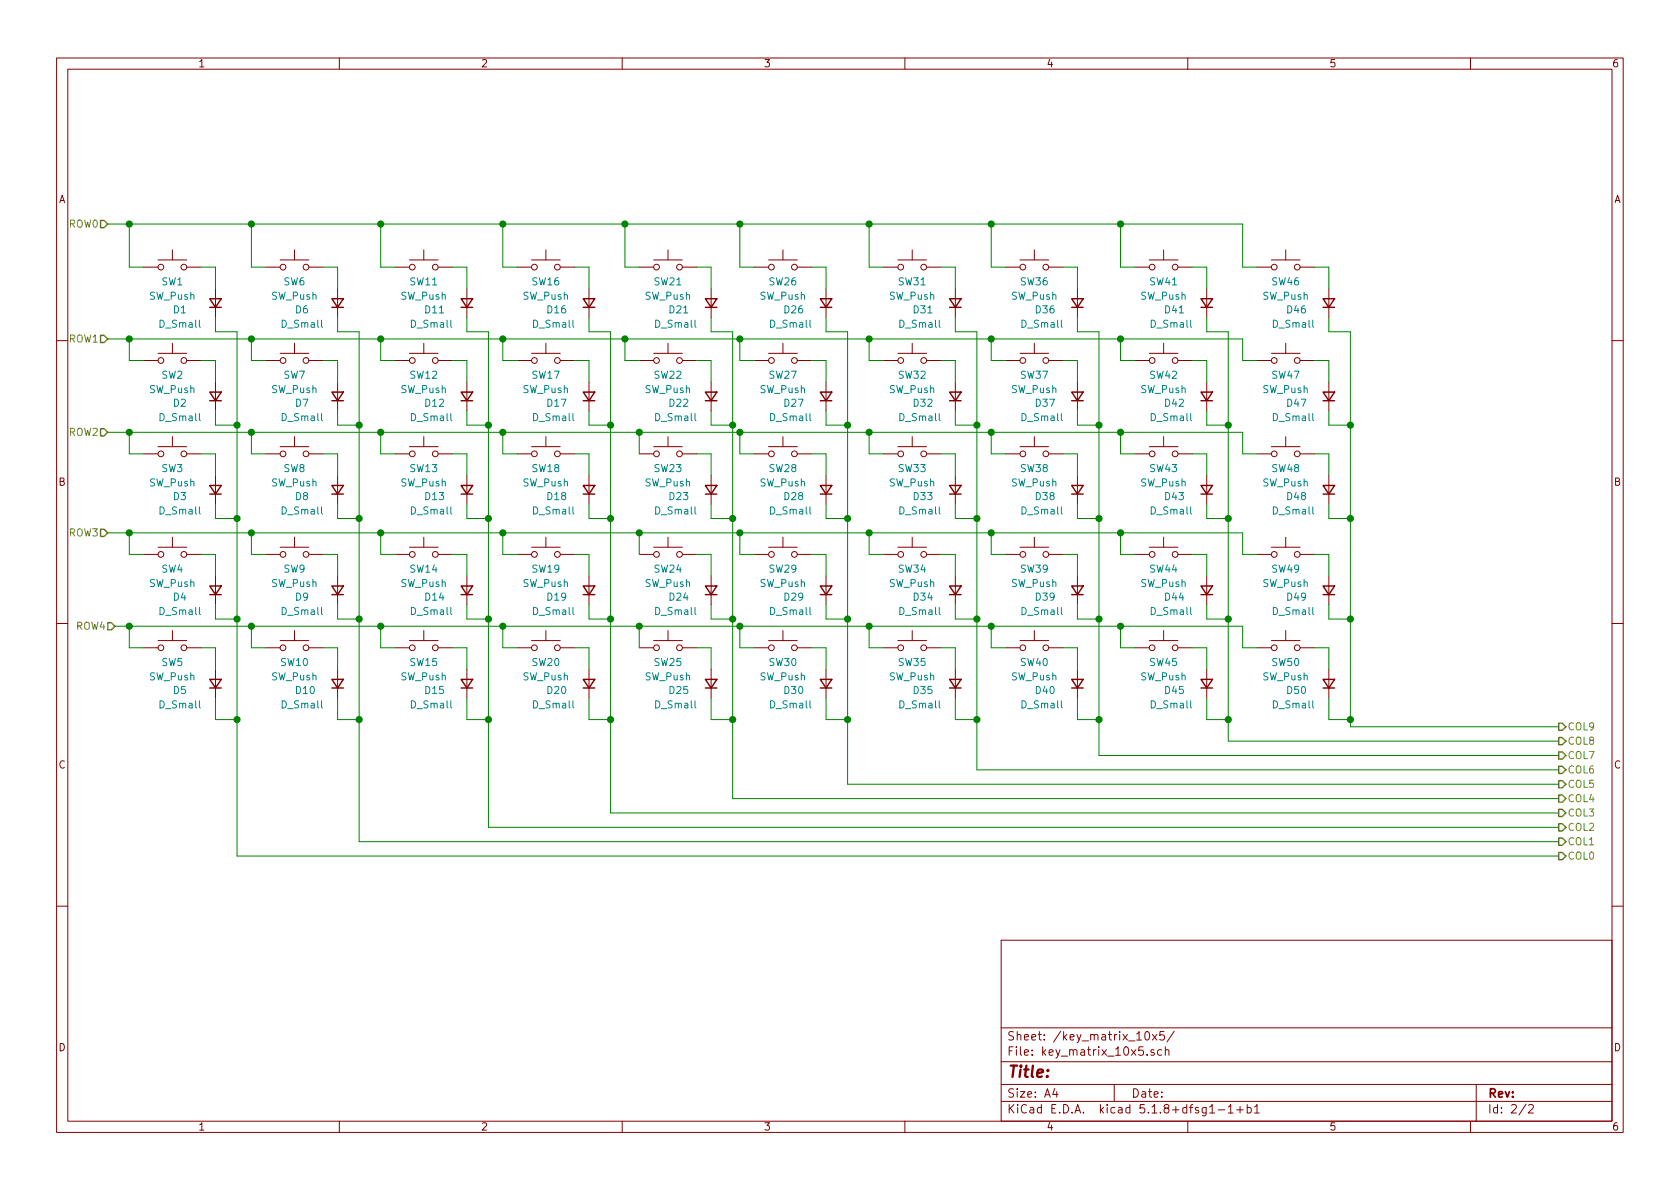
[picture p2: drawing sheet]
<svg xmlns="http://www.w3.org/2000/svg" width="297mm" height="210mm" viewBox="0 0 297 210" stroke-linecap="round" stroke-linejoin="round" font-family="sans-serif">
<g fill="none" stroke="#840000" stroke-width=".18">
<path d="M10 10.3h277v189.9h-277zM12 12.2h273v186.1h-273zM60 10.3v1.9M110 10.3v1.9M160 10.3v1.9M210 10.3v1.9M260 10.3v1.9M25.4 47.2h2.5M27.9 46h5.1M30.5 44.2v1.8M33 47.2h2.6M38.1 51v5.1"/>
<path d="M47 47.2h2.5M49.5 46h5.1M52.1 44.2v1.8M54.6 47.2h2.5M59.7 51v5.1M69.8 47.2h2.6M72.4 46h5.1M74.9 44.2v1.8M77.5 47.2h2.5M82.5 51v5.1M91.4 47.2h2.6M94 46h5.1"/>
<path d="M96.5 44.2v1.8M99.1 47.2h2.5M104.1 51v5.1M113 47.2h2.6M115.6 46h5M118.1 44.2v1.8M120.6 47.2h2.6M125.7 51v5.1M133.3 47.2h2.6M135.9 46h5.1M138.4 44.2v1.8M141 47.2h2.5"/>
<path d="M146 51v5.1M156.2 47.2h2.5M158.7 46h5.1M161.3 44.2v1.8M163.8 47.2h2.6M168.9 51v5.1M177.8 47.2h2.5M180.3 46h5.1M182.9 44.2v1.8M185.4 47.2h2.6M190.5 51v5.1M200.7 47.2h2.5"/>
<path d="M203.2 46h5.1M205.7 44.2v1.8M208.3 47.2h2.5M213.4 51v5.1M222.2 47.2h2.6M224.8 46h5.1M227.3 44.2v1.8M229.9 47.2h2.5M234.9 51v5.1M10 60.2h2M25.4 63.7h2.5M27.9 62.5h5.1"/>
<path d="M27.9 79h5.1M30.5 60.7v1.8M30.5 77.2v1.8M33 63.7h2.6M38.1 67.6v5M47 63.7h2.5M49.5 62.5h5.1M49.5 79h5.1M52.1 60.7v1.8M52.1 77.2v1.8M54.6 63.7h2.5M59.7 67.6v5"/>
<path d="M69.8 63.7h2.6M72.4 62.5h5.1M72.4 79h5.1M74.9 60.7v1.8M74.9 77.2v1.8M77.5 63.7h2.5M82.5 67.6v5M91.4 63.7h2.6M94 62.5h5.1M94 79h5.1M96.5 60.7v1.8M96.5 77.2v1.8"/>
<path d="M99.1 63.7h2.5M104.1 67.6v5M113 63.7h2.6M115.6 62.5h5M115.6 79h5M118.1 60.7v1.8M118.1 77.2v1.8M120.6 63.7h2.6M125.7 67.6v5M133.3 63.7h2.6M135.9 62.5h5.1M135.9 79h5.1"/>
<path d="M138.4 60.7v1.8M138.4 77.2v1.8M141 63.7h2.5M146 67.6v5M156.2 63.7h2.5M158.7 62.5h5.1M158.7 79h5.1M161.3 60.7v1.8M161.3 77.2v1.8M163.8 63.7h2.6M168.9 67.6v5M177.8 63.7h2.5"/>
<path d="M180.3 62.5h5.1M180.3 79h5.1M182.9 60.7v1.8M182.9 77.2v1.8M185.4 63.7h2.6M190.5 67.6v5M200.7 63.7h2.5M203.2 62.5h5.1M203.2 79h5.1M205.7 60.7v1.8M205.7 77.2v1.8M208.3 63.7h2.5"/>
<path d="M213.4 67.6v5M222.2 63.7h2.6M224.8 62.5h5.1M224.8 79h5.1M227.3 60.7v1.8M227.3 77.2v1.8M229.9 63.7h2.5M234.9 67.6v5M285 60.2h2M25.4 80.3h2.5M25.4 98h2.5M27.9 96.8h5.1"/>
<path d="M30.5 95v1.8M33 80.3h2.6M33 98h2.6M38.1 84.1v5M47 80.3h2.5M47 98h2.5M49.5 96.8h5.1M52.1 95v1.8M54.6 80.3h2.5M54.6 98h2.5M59.7 84.1v5M69.8 80.3h2.6"/>
<path d="M69.8 98h2.6M72.4 96.8h5.1M74.9 95v1.8M77.5 80.3h2.5M77.5 98h2.5M82.5 84.1v5M91.4 80.3h2.6M91.4 98h2.6M94 96.8h5.1M96.5 95v1.8M99.1 80.3h2.5M99.1 98h2.5"/>
<path d="M104.1 84.1v5M113 80.3h2.6M113 98h2.6M115.6 96.8h5M118.1 95v1.8M120.6 80.3h2.6M120.6 98h2.6M125.7 84.1v5M133.3 80.3h2.6M133.3 98h2.6M135.9 96.8h5.1M138.4 95v1.8"/>
<path d="M141 80.3h2.5M141 98h2.5M146 84.1v5M156.2 80.3h2.5M156.2 98h2.5M158.7 96.8h5.1M161.3 95v1.8M163.8 80.3h2.6M163.8 98h2.6M168.9 84.1v5M177.8 80.3h2.5M177.8 98h2.5"/>
<path d="M180.3 96.8h5.1M182.9 95v1.8M185.4 80.3h2.6M185.4 98h2.6M190.5 84.1v5M200.7 80.3h2.5M200.7 98h2.5M203.2 96.8h5.1M205.7 95v1.8M208.3 80.3h2.5M208.3 98h2.5M213.4 84.1v5"/>
<path d="M222.2 80.3h2.6M222.2 98h2.6M224.8 96.8h5.1M227.3 95v1.8M229.9 80.3h2.5M229.9 98h2.5M234.9 84.1v5M10 110.3h2M25.4 114.5h2.5M27.9 113.3h5.1M30.5 111.5v1.8M33 114.5h2.6"/>
<path d="M38.1 101.8v5.1M38.1 118.4v5M47 114.5h2.5M49.5 113.3h5.1M52.1 111.5v1.8M54.6 114.5h2.5M59.7 101.8v5.1M59.7 118.4v5M69.8 114.5h2.6M72.4 113.3h5.1M74.9 111.5v1.8M77.5 114.5h2.5"/>
<path d="M82.5 101.8v5.1M82.5 118.4v5M91.4 114.5h2.6M94 113.3h5.1M96.5 111.5v1.8M99.1 114.5h2.5M104.1 101.8v5.1M104.1 118.4v5M113 114.5h2.6M115.6 113.3h5M118.1 111.5v1.8M120.6 114.5h2.6"/>
<path d="M125.7 101.8v5.1M125.7 118.4v5M133.3 114.5h2.6M135.9 113.3h5.1M138.4 111.5v1.8M141 114.5h2.5M146 101.8v5.1M146 118.4v5M156.2 114.5h2.5M158.7 113.3h5.1M161.3 111.5v1.8M163.8 114.5h2.6"/>
<path d="M168.9 101.8v5.1M168.9 118.4v5M177.8 114.5h2.5M180.3 113.3h5.1M182.9 111.5v1.8M185.4 114.5h2.6M190.5 101.8v5.1M190.5 118.4v5M200.7 114.5h2.5M203.2 113.3h5.1M205.7 111.5v1.8M208.3 114.5h2.5"/>
<path d="M213.4 101.8v5.1M213.4 118.4v5M222.2 114.5h2.6M224.8 113.3h5.1M227.3 111.5v1.8M229.9 114.5h2.5M234.9 101.8v5.1M234.9 118.4v5M285 110.3h2M10 160.2h2M177 166.3h108v32h-108zM285 160.2h2"/>
<path d="M60 198.3v1.9M110 198.3v1.9M160 198.3v1.9M177 194.8h108M177 191.8h108M177 187.8h108M177 181.8h108M186.5 192.5l-.4 1h1M186.8 193v1M197 191.8v3M202.5 182.6l.4-.2a.94 .94 0 0 1 0 1.5l-.4-.3-.1-.6zM202.8 186.5v.1"/>
<path d="M203.8 182.9l.7 1M204 185.7l-.3-.1-.2 .2 .1 .2 .4 .2v.3h-.5M204.5 182.9l-.7 1M205.4 185.7l-.4-.1-.3 .3v.6l.3 .1 .4-.1M205.8 182.4h-.7v.7l.2-.1 .5 .1 .1 .2-.1 .5-.2 .1-.5-.1M206 185.7l.2-.1 .4 .1 .1 .9M206 185.1v1.5M207.6 182.3l-1.3 2M210 198.3v1.9M213.9 195.8l.4-.5v1.5M213.9 196.8h.9M215.4 196.3h1.1"/>
<path d="M217.2 195.8l.4-.5v1.5M217.2 196.8h.8M218.7 196.3h1.1M219.3 195.7v1.1M220.5 195.9l.5-.1 .2 .3-.1 .6h-.6M220.5 195.3v1.5M221.8 195.8l.4-.5v1.5M221.8 196.8h.9M260 198.3v1.9M261 191.8v6.5M269.8 195.2l-1.2 2M270.3 195.5l.2-.2h.3l.3 .5-.9 1h.9"/>
<circle cx="28.4" cy="47.2" r=".51"/>
<circle cx="32.5" cy="47.2" r=".51"/>
<circle cx="50" cy="47.2" r=".51"/>
<circle cx="54.1" cy="47.2" r=".51"/>
<circle cx="72.9" cy="47.2" r=".51"/>
<circle cx="77" cy="47.2" r=".51"/>
<circle cx="94.5" cy="47.2" r=".51"/>
<circle cx="98.6" cy="47.2" r=".51"/>
<circle cx="116.1" cy="47.2" r=".51"/>
<circle cx="120.1" cy="47.2" r=".51"/>
<circle cx="136.4" cy="47.2" r=".51"/>
<circle cx="140.5" cy="47.2" r=".51"/>
<circle cx="159.3" cy="47.2" r=".51"/>
<circle cx="163.3" cy="47.2" r=".51"/>
<circle cx="180.8" cy="47.2" r=".51"/>
<circle cx="184.9" cy="47.2" r=".51"/>
<circle cx="203.7" cy="47.2" r=".51"/>
<circle cx="207.8" cy="47.2" r=".51"/>
<circle cx="225.3" cy="47.2" r=".51"/>
<circle cx="229.4" cy="47.2" r=".51"/>
<circle cx="28.4" cy="63.7" r=".51"/>
<circle cx="32.5" cy="63.7" r=".51"/>
<circle cx="50" cy="63.7" r=".51"/>
<circle cx="54.1" cy="63.7" r=".51"/>
<circle cx="72.9" cy="63.7" r=".51"/>
<circle cx="77" cy="63.7" r=".51"/>
<circle cx="94.5" cy="63.7" r=".51"/>
<circle cx="98.6" cy="63.7" r=".51"/>
<circle cx="116.1" cy="63.7" r=".51"/>
<circle cx="120.1" cy="63.7" r=".51"/>
<circle cx="136.4" cy="63.7" r=".51"/>
<circle cx="140.5" cy="63.7" r=".51"/>
<circle cx="159.3" cy="63.7" r=".51"/>
<circle cx="163.3" cy="63.7" r=".51"/>
<circle cx="180.8" cy="63.7" r=".51"/>
<circle cx="184.9" cy="63.7" r=".51"/>
<circle cx="203.7" cy="63.7" r=".51"/>
<circle cx="207.8" cy="63.7" r=".51"/>
<circle cx="225.3" cy="63.7" r=".51"/>
<circle cx="229.4" cy="63.7" r=".51"/>
<circle cx="28.4" cy="80.3" r=".51"/>
<circle cx="28.4" cy="98" r=".51"/>
<circle cx="32.5" cy="80.3" r=".51"/>
<circle cx="32.5" cy="98" r=".51"/>
<circle cx="50" cy="98" r=".51"/>
<circle cx="50" cy="80.3" r=".51"/>
<circle cx="54.1" cy="80.3" r=".51"/>
<circle cx="54.1" cy="98" r=".51"/>
<circle cx="72.9" cy="98" r=".51"/>
<circle cx="72.9" cy="80.3" r=".51"/>
<circle cx="77" cy="80.3" r=".51"/>
<circle cx="77" cy="98" r=".51"/>
<circle cx="94.5" cy="80.3" r=".51"/>
<circle cx="94.5" cy="98" r=".51"/>
<circle cx="98.6" cy="98" r=".51"/>
<circle cx="98.6" cy="80.3" r=".51"/>
<circle cx="116.1" cy="80.3" r=".51"/>
<circle cx="116.1" cy="98" r=".51"/>
<circle cx="120.1" cy="80.3" r=".51"/>
<circle cx="120.1" cy="98" r=".51"/>
<circle cx="136.4" cy="80.3" r=".51"/>
<circle cx="136.4" cy="98" r=".51"/>
<circle cx="140.5" cy="98" r=".51"/>
<circle cx="140.5" cy="80.3" r=".51"/>
<circle cx="159.3" cy="80.3" r=".51"/>
<circle cx="159.3" cy="98" r=".51"/>
<circle cx="163.3" cy="80.3" r=".51"/>
<circle cx="163.3" cy="98" r=".51"/>
<circle cx="180.8" cy="98" r=".51"/>
<circle cx="180.8" cy="80.3" r=".51"/>
<circle cx="184.9" cy="98" r=".51"/>
<circle cx="184.9" cy="80.3" r=".51"/>
<circle cx="203.7" cy="80.3" r=".51"/>
<circle cx="203.7" cy="98" r=".51"/>
<circle cx="207.8" cy="98" r=".51"/>
<circle cx="207.8" cy="80.3" r=".51"/>
<circle cx="225.3" cy="80.3" r=".51"/>
<circle cx="225.3" cy="98" r=".51"/>
<circle cx="229.4" cy="80.3" r=".51"/>
<circle cx="229.4" cy="98" r=".51"/>
<circle cx="28.4" cy="114.5" r=".51"/>
<circle cx="32.5" cy="114.5" r=".51"/>
<circle cx="50" cy="114.5" r=".51"/>
<circle cx="54.1" cy="114.5" r=".51"/>
<circle cx="72.9" cy="114.5" r=".51"/>
<circle cx="77" cy="114.5" r=".51"/>
<circle cx="94.5" cy="114.5" r=".51"/>
<circle cx="98.6" cy="114.5" r=".51"/>
<circle cx="116.1" cy="114.5" r=".51"/>
<circle cx="120.1" cy="114.5" r=".51"/>
<circle cx="136.4" cy="114.5" r=".51"/>
<circle cx="140.5" cy="114.5" r=".51"/>
<circle cx="159.3" cy="114.5" r=".51"/>
<circle cx="163.3" cy="114.5" r=".51"/>
<circle cx="180.8" cy="114.5" r=".51"/>
<circle cx="184.9" cy="114.5" r=".51"/>
<circle cx="203.7" cy="114.5" r=".51"/>
<circle cx="207.8" cy="114.5" r=".51"/>
<circle cx="225.3" cy="114.5" r=".51"/>
<circle cx="229.4" cy="114.5" r=".51"/>
</g>
<g fill="none" stroke="#840000" stroke-width=".25">
<path d="M37.1 52.8h2l-1 1.6zM37.1 54.4h2M58.7 52.8h2l-1 1.6zM58.7 54.4h2M81.5 52.8h2.1l-1.1 1.6zM81.5 54.4h2.1M103.1 52.8h2.1l-1.1 1.6zM103.1 54.4h2.1M124.7 52.8h2l-1 1.6zM124.7 54.4h2M145 52.8h2.1l-1.1 1.6zM145 54.4h2.1"/>
<path d="M167.9 52.8h2l-1 1.6zM167.9 54.4h2M189.5 52.8h2l-1 1.6zM189.5 54.4h2M212.3 52.8h2.1l-1 1.6zM212.3 54.4h2.1M233.9 52.8h2.1l-1.1 1.6zM233.9 54.4h2.1M37.1 69.3h2l-1 1.6zM37.1 70.9h2M58.7 69.3h2l-1 1.6zM58.7 70.9h2"/>
<path d="M81.5 69.3h2.1l-1.1 1.6zM81.5 70.9h2.1M103.1 69.3h2.1l-1.1 1.6zM103.1 70.9h2.1M124.7 69.3h2l-1 1.6zM124.7 70.9h2M145 69.3h2.1l-1.1 1.6zM145 70.9h2.1M167.9 69.3h2l-1 1.6zM167.9 70.9h2M189.5 69.3h2l-1 1.6zM189.5 70.9h2"/>
<path d="M212.3 69.3h2.1l-1 1.6zM212.3 70.9h2.1M233.9 69.3h2.1l-1.1 1.6zM233.9 70.9h2.1M37.1 85.8h2l-1 1.6zM37.1 87.4h2M58.7 85.8h2l-1 1.6zM58.7 87.4h2M81.5 85.8h2.1l-1.1 1.6zM81.5 87.4h2.1M103.1 85.8h2.1l-1.1 1.6zM103.1 87.4h2.1"/>
<path d="M124.7 85.8h2l-1 1.6zM124.7 87.4h2M145 85.8h2.1l-1.1 1.6zM145 87.4h2.1M167.9 85.8h2l-1 1.6zM167.9 87.4h2M189.5 85.8h2l-1 1.6zM189.5 87.4h2M212.3 85.8h2.1l-1 1.6zM212.3 87.4h2.1M233.9 85.8h2.1l-1.1 1.6zM233.9 87.4h2.1"/>
<path d="M37.1 103.6h2l-1 1.6zM37.1 105.2h2M58.7 103.6h2l-1 1.6zM58.7 105.2h2M81.5 103.6h2.1l-1.1 1.6zM81.5 105.2h2.1M103.1 103.6h2.1l-1.1 1.6zM103.1 105.2h2.1M124.7 103.6h2l-1 1.6zM124.7 105.2h2M145 103.6h2.1l-1.1 1.6zM145 105.2h2.1"/>
<path d="M167.9 103.6h2l-1 1.6zM167.9 105.2h2M189.5 103.6h2l-1 1.6zM189.5 105.2h2M212.3 103.6h2.1l-1 1.6zM212.3 105.2h2.1M233.9 103.6h2.1l-1.1 1.6zM233.9 105.2h2.1M37.1 120.1h2l-1 1.6zM37.1 121.7h2M58.7 120.1h2l-1 1.6zM58.7 121.7h2"/>
<path d="M81.5 120.1h2.1l-1.1 1.6zM81.5 121.7h2.1M103.1 120.1h2.1l-1.1 1.6zM103.1 121.7h2.1M124.7 120.1h2l-1 1.6zM124.7 121.7h2M145 120.1h2.1l-1.1 1.6zM145 121.7h2.1M167.9 120.1h2l-1 1.6zM167.9 121.7h2M189.5 120.1h2l-1 1.6zM189.5 121.7h2"/>
<path d="M212.3 120.1h2.1l-1 1.6zM212.3 121.7h2.1M233.9 120.1h2.1l-1.1 1.6zM233.9 121.7h2.1"/>
</g>
<g fill="none" stroke="#008400" stroke-width=".18">
<path d="M19 39.6h200.7v7.6h2.5M22.9 39.6v7.6h2.5M44.4 39.6v7.6h2.6M67.3 39.6v7.6h2.5M88.9 39.6v7.6h2.5M110.5 39.6v7.6h2.5M130.8 39.6v7.6h2.5M153.7 39.6v7.6h2.5M175.3 39.6v7.6h2.5M198.1 39.6v7.6h2.6M19 59.9h200.7v3.8h2.5M22.9 59.9v3.8h2.5"/>
<path d="M35.6 47.2h2.5v3.8M38.1 56.1v2.6h3.8v92.7h233.7M44.4 59.9v3.8h2.6M57.1 47.2h2.6v3.8M59.7 56.1v2.6h3.8v90.1h212.1M67.3 59.9v3.8h2.5M80 47.2h2.5v3.8M82.5 56.1v2.6h3.9v87.6h189.2M88.9 59.9v3.8h2.5M101.6 47.2h2.5v3.8M104.1 56.1v2.6h3.8v85.1h167.7M110.5 59.9v3.8h2.5"/>
<path d="M123.2 47.2h2.5v3.8M125.7 56.1v2.6h3.8v82.5h146.1M130.8 59.9v3.8h2.5M143.5 47.2h2.5v3.8M146 56.1v2.6h3.9v80h125.7M153.7 59.9v3.8h2.5M166.4 47.2h2.5v3.8M168.9 56.1v2.6h3.8v77.4h102.9M175.3 59.9v3.8h2.5M188 47.2h2.5v3.8M190.5 56.1v2.6h3.8v74.9h81.3M198.1 59.9v3.8h2.6"/>
<path d="M210.8 47.2h2.6v3.8M213.4 56.1v2.6h3.8v72.4h58.4M232.4 47.2h2.5v3.8M234.9 56.1v2.6h3.9v69.8h36.8M19 76.4h200.7v3.9h2.5M22.9 76.4v3.9h2.5M35.6 63.7h2.5v3.9M38.1 72.6v2.6h3.8M44.4 76.4v3.9h2.6M57.1 63.7h2.6v3.9M59.7 72.6v2.6h3.8M67.3 76.4v3.9h2.5"/>
<path d="M80 63.7h2.5v3.9M82.5 72.6v2.6h3.9M88.9 76.4v3.9h2.5M101.6 63.7h2.5v3.9M104.1 72.6v2.6h3.8M113 76.4v3.9M123.2 63.7h2.5v3.9M125.7 72.6v2.6h3.8M130.8 76.4v3.9h2.5M143.5 63.7h2.5v3.9M146 72.6v2.6h3.9M153.7 76.4v3.9h2.5"/>
<path d="M166.4 63.7h2.5v3.9M168.9 72.6v2.6h3.8M175.3 76.4v3.9h2.5M188 63.7h2.5v3.9M190.5 72.6v2.6h3.8M198.1 76.4v3.9h2.6M210.8 63.7h2.6v3.9M213.4 72.6v2.6h3.8M232.4 63.7h2.5v3.9M234.9 72.6v2.6h3.9M19 94.2h200.7v3.8h2.5M22.9 94.2v3.8h2.5"/>
<path d="M35.6 98h2.5v3.8M35.6 80.3h2.5v3.8M38.1 89.1v2.6h3.8M44.4 94.2v3.8h2.6M57.1 98h2.6v3.8M57.1 80.3h2.6v3.8M59.7 89.1v2.6h3.8M67.3 94.2v3.8h2.5M80 98h2.5v3.8M80 80.3h2.5v3.8M82.5 89.1v2.6h3.9M88.9 94.2v3.8h2.5"/>
<path d="M101.6 98h2.5v3.8M101.6 80.3h2.5v3.8M104.1 89.1v2.6h3.8M113 94.2v3.8M123.2 98h2.5v3.8M123.2 80.3h2.5v3.8M125.7 89.1v2.6h3.8M130.8 94.2v3.8h2.5M143.5 98h2.5v3.8M143.5 80.3h2.5v3.8M146 89.1v2.6h3.9M153.7 94.2v3.8h2.5"/>
<path d="M166.4 98h2.5v3.8M166.4 80.3h2.5v3.8M168.9 89.1v2.6h3.8M175.3 94.2v3.8h2.5M188 98h2.5v3.8M188 80.3h2.5v3.8M190.5 89.1v2.6h3.8M198.1 94.2v3.8h2.6M210.8 98h2.6v3.8M210.8 80.3h2.6v3.8M213.4 89.1v2.6h3.8M232.4 98h2.5v3.8"/>
<path d="M232.4 80.3h2.5v3.8M234.9 89.1v2.6h3.9M20.3 110.7h199.4v3.8h2.5M22.9 110.7v3.8h2.5M35.6 114.5h2.5v3.9M38.1 106.9v2.6h3.8M44.4 110.7v3.8h2.6M57.1 114.5h2.6v3.9M59.7 106.9v2.6h3.8M67.3 110.7v3.8h2.5M80 114.5h2.5v3.9M82.5 106.9v2.6h3.9"/>
<path d="M88.9 110.7v3.8h2.5M101.6 114.5h2.5v3.9M104.1 106.9v2.6h3.8M113 110.7v3.8M123.2 114.5h2.5v3.9M125.7 106.9v2.6h3.8M130.8 110.7v3.8h2.5M143.5 114.5h2.5v3.9M146 106.9v2.6h3.9M153.7 110.7v3.8h2.5M166.4 114.5h2.5v3.9M168.9 106.9v2.6h3.8"/>
<path d="M175.3 110.7v3.8h2.5M188 114.5h2.5v3.9M190.5 106.9v2.6h3.8M198.1 110.7v3.8h2.6M210.8 114.5h2.6v3.9M213.4 106.9v2.6h3.8M232.4 114.5h2.5v3.9M234.9 106.9v2.6h3.9M38.1 123.4v3.8h3.8M59.7 123.4v3.8h3.8M82.5 123.4v3.8h3.9M104.1 123.4v3.8h3.8"/>
<path d="M125.7 123.4v3.8h3.8M146 123.4v3.8h3.9M168.9 123.4v3.8h3.8M190.5 123.4v3.8h3.8M213.4 123.4v3.8h3.8M234.9 123.4v3.8h3.9"/>
</g>
<g fill="none" stroke="#848400" stroke-width=".25">
<path d="M17.8 39h.6l.6 .6-.6 .7h-.6zM17.8 59.3h.6l.6 .6-.6 .7h-.6zM17.8 75.8h.6l.6 .6-.6 .7h-.6zM17.8 93.6h.6l.6 .6-.6 .7h-.6zM19 110.1h.7l.6 .6-.6 .7h-.7zM275.6 133h.6l.7 .6-.7 .6h-.6zM275.6 135.5h.6l.7 .6-.7 .7h-.6zM275.6 138h.6l.7 .7-.7 .6h-.6zM275.6 130.4h.6l.7 .7-.7 .6h-.6zM275.6 127.9h.6l.7 .6-.7 .7h-.6zM275.6 140.6h.6l.7 .6-.7 .7h-.6zM275.6 143.1h.6l.7 .7-.7 .6h-.6z"/>
<path d="M275.6 145.7h.6l.7 .6-.7 .6h-.6zM275.6 148.2h.6l.7 .6-.7 .7h-.6zM275.6 150.7h.6l.7 .7-.7 .6h-.6z"/>
</g>
<g fill="#008400" stroke="#008400" stroke-width=".25">
<circle cx="113" cy="94.2" r=".51"/>
<circle cx="44.5" cy="94.2" r=".51"/>
<circle cx="22.9" cy="110.7" r=".51"/>
<circle cx="86.4" cy="75.2" r=".51"/>
<circle cx="88.9" cy="94.2" r=".51"/>
<circle cx="22.9" cy="94.2" r=".51"/>
<circle cx="41.9" cy="91.7" r=".51"/>
<circle cx="22.9" cy="76.4" r=".51"/>
<circle cx="130.8" cy="94.2" r=".51"/>
<circle cx="67.3" cy="94.2" r=".51"/>
<circle cx="86.4" cy="91.7" r=".51"/>
<circle cx="22.9" cy="59.9" r=".51"/>
<circle cx="113" cy="110.7" r=".51"/>
<circle cx="44.5" cy="110.7" r=".51"/>
<circle cx="88.9" cy="110.7" r=".51"/>
<circle cx="44.5" cy="76.4" r=".51"/>
<circle cx="130.8" cy="110.7" r=".51"/>
<circle cx="63.5" cy="75.2" r=".51"/>
<circle cx="153.7" cy="110.7" r=".51"/>
<circle cx="67.3" cy="110.7" r=".51"/>
<circle cx="175.3" cy="110.7" r=".51"/>
<circle cx="63.5" cy="91.7" r=".51"/>
<circle cx="153.7" cy="94.2" r=".51"/>
<circle cx="198.1" cy="110.7" r=".51"/>
<circle cx="63.5" cy="109.5" r=".51"/>
<circle cx="22.9" cy="39.6" r=".51"/>
<circle cx="86.4" cy="109.5" r=".51"/>
<circle cx="198.1" cy="94.2" r=".51"/>
<circle cx="175.3" cy="94.2" r=".51"/>
<circle cx="41.9" cy="109.5" r=".51"/>
<circle cx="108" cy="91.7" r=".51"/>
<circle cx="194.3" cy="127.2" r=".51"/>
<circle cx="172.7" cy="127.2" r=".51"/>
<circle cx="149.9" cy="127.2" r=".51"/>
<circle cx="86.4" cy="127.2" r=".51"/>
<circle cx="129.5" cy="127.2" r=".51"/>
<circle cx="129.5" cy="109.5" r=".51"/>
<circle cx="129.5" cy="91.7" r=".51"/>
<circle cx="129.5" cy="75.2" r=".51"/>
<circle cx="63.5" cy="127.2" r=".51"/>
<circle cx="110.5" cy="39.6" r=".51"/>
<circle cx="41.9" cy="127.2" r=".51"/>
<circle cx="108" cy="127.2" r=".51"/>
<circle cx="108" cy="109.5" r=".51"/>
<circle cx="217.2" cy="127.2" r=".51"/>
<circle cx="108" cy="75.2" r=".51"/>
<circle cx="88.9" cy="39.6" r=".51"/>
<circle cx="44.5" cy="39.6" r=".51"/>
<circle cx="67.3" cy="39.6" r=".51"/>
<circle cx="41.9" cy="75.2" r=".51"/>
<circle cx="130.8" cy="39.6" r=".51"/>
<circle cx="153.7" cy="39.6" r=".51"/>
<circle cx="175.3" cy="39.6" r=".51"/>
<circle cx="198.1" cy="39.6" r=".51"/>
<circle cx="238.8" cy="127.2" r=".51"/>
<circle cx="238.8" cy="109.5" r=".51"/>
<circle cx="238.8" cy="91.7" r=".51"/>
<circle cx="238.8" cy="75.2" r=".51"/>
<circle cx="172.7" cy="109.5" r=".51"/>
<circle cx="198.1" cy="76.4" r=".51"/>
<circle cx="175.3" cy="76.4" r=".51"/>
<circle cx="149.9" cy="91.7" r=".51"/>
<circle cx="153.7" cy="76.4" r=".51"/>
<circle cx="130.8" cy="76.4" r=".51"/>
<circle cx="149.9" cy="75.2" r=".51"/>
<circle cx="113" cy="76.4" r=".51"/>
<circle cx="88.9" cy="76.4" r=".51"/>
<circle cx="172.7" cy="75.2" r=".51"/>
<circle cx="67.3" cy="76.4" r=".51"/>
<circle cx="198.1" cy="59.9" r=".51"/>
<circle cx="172.7" cy="91.7" r=".51"/>
<circle cx="175.3" cy="59.9" r=".51"/>
<circle cx="149.9" cy="109.5" r=".51"/>
<circle cx="153.7" cy="59.9" r=".51"/>
<circle cx="194.3" cy="109.5" r=".51"/>
<circle cx="130.8" cy="59.9" r=".51"/>
<circle cx="194.3" cy="91.7" r=".51"/>
<circle cx="194.3" cy="75.2" r=".51"/>
<circle cx="110.5" cy="59.9" r=".51"/>
<circle cx="217.2" cy="75.2" r=".51"/>
<circle cx="88.9" cy="59.9" r=".51"/>
<circle cx="67.3" cy="59.9" r=".51"/>
<circle cx="217.2" cy="91.7" r=".51"/>
<circle cx="44.5" cy="59.9" r=".51"/>
<circle cx="217.2" cy="109.5" r=".51"/>
</g>
<text font-size="2.8" fill="#840000" x="178" y="190.5">Title:</text>
<g font-size="2.1" fill="#840000">
<text x="178" y="184">Sheet: /key_matrix_10x5/</text>
<text x="178" y="186.7">File: key_matrix_10x5.sch</text>
<text x="178" y="196.9">KiCad E.D.A. kicad 5.1.8+dfsg1-1+b1</text>
<text x="178" y="194.1">Size: A4</text>
<text x="200" y="194.1">Date:</text>
<text x="263" y="194.1">Rev:</text>
<text x="263" y="196.9">Id: 2/2</text>
</g>
<g font-size="1.8" fill="#840000">
<text x="35" y="11.9">1</text>
<text x="85" y="11.9">2</text>
<text x="135" y="11.9">3</text>
<text x="185" y="11.9">4</text>
<text x="235" y="11.9">5</text>
<text x="285" y="11.9">6</text>
<text x="10.4" y="35.9">A</text>
<text x="285.4" y="35.9">A</text>
<text x="10.4" y="85.9">B</text>
<text x="285.4" y="85.9">B</text>
<text x="10.4" y="135.9">C</text>
<text x="285.4" y="135.9">C</text>
<text x="10.4" y="185.9">D</text>
<text x="285.4" y="185.9">D</text>
<text x="35" y="199.9">1</text>
<text x="85" y="199.9">2</text>
<text x="135" y="199.9">3</text>
<text x="185" y="199.9">4</text>
<text x="235" y="199.9">5</text>
<text x="285" y="199.9">6</text>
</g>
<g font-size="1.8" fill="#848400">
<text x="12.2" y="40.3">ROW0</text>
<text x="12.2" y="60.6">ROW1</text>
<text x="12.2" y="77.1">ROW2</text>
<text x="12.2" y="94.9">ROW3</text>
<text x="13.5" y="111.4">ROW4</text>
<text x="277.1" y="131.7">COL8</text>
<text x="277.1" y="129.2">COL9</text>
<text x="277.1" y="134.2">COL7</text>
<text x="277.1" y="136.8">COL6</text>
<text x="277.1" y="139.3">COL5</text>
<text x="277.1" y="141.9">COL4</text>
<text x="277.1" y="144.4">COL3</text>
<text x="277.1" y="146.9">COL2</text>
<text x="277.1" y="149.5">COL1</text>
<text x="277.1" y="152">COL0</text>
</g>
<g font-size="1.8" fill="#008484">
<text x="26.4" y="53">SW_Push</text>
<text x="28.6" y="50.5">SW1</text>
<text x="48" y="53">SW_Push</text>
<text x="50.2" y="50.5">SW6</text>
<text x="70.9" y="53">SW_Push</text>
<text x="72.5" y="50.5">SW11</text>
<text x="92.5" y="53">SW_Push</text>
<text x="94.1" y="50.5">SW16</text>
<text x="114" y="53">SW_Push</text>
<text x="115.7" y="50.5">SW21</text>
<text x="134.4" y="53">SW_Push</text>
<text x="136" y="50.5">SW26</text>
<text x="157.2" y="53">SW_Push</text>
<text x="158.9" y="50.5">SW31</text>
<text x="178.8" y="53">SW_Push</text>
<text x="180.5" y="50.5">SW36</text>
<text x="201.7" y="53">SW_Push</text>
<text x="203.3" y="50.5">SW41</text>
<text x="223.3" y="53">SW_Push</text>
<text x="224.9" y="50.5">SW46</text>
<text x="28.3" y="58">D_Small</text>
<text x="30.7" y="55.4">D1</text>
<text x="49.9" y="58">D_Small</text>
<text x="52.3" y="55.4">D6</text>
<text x="72.8" y="58">D_Small</text>
<text x="75.2" y="55.4">D11</text>
<text x="94.4" y="58">D_Small</text>
<text x="96.8" y="55.4">D16</text>
<text x="116" y="58">D_Small</text>
<text x="118.4" y="55.4">D21</text>
<text x="136.3" y="58">D_Small</text>
<text x="138.7" y="55.4">D26</text>
<text x="159.2" y="58">D_Small</text>
<text x="161.6" y="55.4">D31</text>
<text x="180.7" y="58">D_Small</text>
<text x="183.2" y="55.4">D36</text>
<text x="203.6" y="58">D_Small</text>
<text x="206" y="55.4">D41</text>
<text x="225.2" y="58">D_Small</text>
<text x="227.6" y="55.4">D46</text>
<text x="26.4" y="69.5">SW_Push</text>
<text x="28.6" y="67">SW2</text>
<text x="30.7" y="71.9">D2</text>
<text x="48" y="69.5">SW_Push</text>
<text x="50.2" y="67">SW7</text>
<text x="52.3" y="71.9">D7</text>
<text x="70.9" y="69.5">SW_Push</text>
<text x="72.5" y="67">SW12</text>
<text x="75.2" y="71.9">D12</text>
<text x="92.5" y="69.5">SW_Push</text>
<text x="94.1" y="67">SW17</text>
<text x="96.8" y="71.9">D17</text>
<text x="114" y="69.5">SW_Push</text>
<text x="115.7" y="67">SW22</text>
<text x="118.4" y="71.9">D22</text>
<text x="134.4" y="69.5">SW_Push</text>
<text x="136" y="67">SW27</text>
<text x="138.7" y="71.9">D27</text>
<text x="157.2" y="69.5">SW_Push</text>
<text x="158.9" y="67">SW32</text>
<text x="161.6" y="71.9">D32</text>
<text x="178.8" y="69.5">SW_Push</text>
<text x="180.5" y="67">SW37</text>
<text x="183.2" y="71.9">D37</text>
<text x="201.7" y="69.5">SW_Push</text>
<text x="203.3" y="67">SW42</text>
<text x="206" y="71.9">D42</text>
<text x="223.3" y="69.5">SW_Push</text>
<text x="224.9" y="67">SW47</text>
<text x="227.6" y="71.9">D47</text>
<text x="28.3" y="74.5">D_Small</text>
<text x="49.9" y="74.5">D_Small</text>
<text x="72.8" y="74.5">D_Small</text>
<text x="94.4" y="74.5">D_Small</text>
<text x="116" y="74.5">D_Small</text>
<text x="136.3" y="74.5">D_Small</text>
<text x="159.2" y="74.5">D_Small</text>
<text x="180.7" y="74.5">D_Small</text>
<text x="203.6" y="74.5">D_Small</text>
<text x="225.2" y="74.5">D_Small</text>
<text x="28.6" y="83.5">SW3</text>
<text x="50.2" y="83.5">SW8</text>
<text x="72.5" y="83.5">SW13</text>
<text x="94.1" y="83.5">SW18</text>
<text x="115.7" y="83.5">SW23</text>
<text x="136" y="83.5">SW28</text>
<text x="158.9" y="83.5">SW33</text>
<text x="180.5" y="83.5">SW38</text>
<text x="203.3" y="83.5">SW43</text>
<text x="224.9" y="83.5">SW48</text>
<text x="26.4" y="86">SW_Push</text>
<text x="30.7" y="88.4">D3</text>
<text x="48" y="86">SW_Push</text>
<text x="52.3" y="88.4">D8</text>
<text x="70.9" y="86">SW_Push</text>
<text x="75.2" y="88.4">D13</text>
<text x="92.5" y="86">SW_Push</text>
<text x="96.8" y="88.4">D18</text>
<text x="114" y="86">SW_Push</text>
<text x="118.4" y="88.4">D23</text>
<text x="134.4" y="86">SW_Push</text>
<text x="138.7" y="88.4">D28</text>
<text x="157.2" y="86">SW_Push</text>
<text x="161.6" y="88.4">D33</text>
<text x="178.8" y="86">SW_Push</text>
<text x="183.2" y="88.4">D38</text>
<text x="201.7" y="86">SW_Push</text>
<text x="206" y="88.4">D43</text>
<text x="223.3" y="86">SW_Push</text>
<text x="227.6" y="88.4">D48</text>
<text x="28.3" y="91">D_Small</text>
<text x="49.9" y="91">D_Small</text>
<text x="72.8" y="91">D_Small</text>
<text x="94.4" y="91">D_Small</text>
<text x="116" y="91">D_Small</text>
<text x="136.3" y="91">D_Small</text>
<text x="159.2" y="91">D_Small</text>
<text x="180.7" y="91">D_Small</text>
<text x="203.6" y="91">D_Small</text>
<text x="225.2" y="91">D_Small</text>
<text x="28.6" y="101.3">SW4</text>
<text x="50.2" y="101.3">SW9</text>
<text x="72.5" y="101.3">SW14</text>
<text x="94.1" y="101.3">SW19</text>
<text x="115.7" y="101.3">SW24</text>
<text x="136" y="101.3">SW29</text>
<text x="158.9" y="101.3">SW34</text>
<text x="180.5" y="101.3">SW39</text>
<text x="203.3" y="101.3">SW44</text>
<text x="224.9" y="101.3">SW49</text>
<text x="26.4" y="103.8">SW_Push</text>
<text x="30.7" y="106.2">D4</text>
<text x="48" y="103.8">SW_Push</text>
<text x="52.3" y="106.2">D9</text>
<text x="70.9" y="103.8">SW_Push</text>
<text x="75.2" y="106.2">D14</text>
<text x="92.5" y="103.8">SW_Push</text>
<text x="96.8" y="106.2">D19</text>
<text x="114" y="103.8">SW_Push</text>
<text x="118.4" y="106.2">D24</text>
<text x="134.4" y="103.8">SW_Push</text>
<text x="138.7" y="106.2">D29</text>
<text x="157.2" y="103.8">SW_Push</text>
<text x="161.6" y="106.2">D34</text>
<text x="178.8" y="103.8">SW_Push</text>
<text x="183.2" y="106.2">D39</text>
<text x="201.7" y="103.8">SW_Push</text>
<text x="206" y="106.2">D44</text>
<text x="223.3" y="103.8">SW_Push</text>
<text x="227.6" y="106.2">D49</text>
<text x="28.3" y="108.8">D_Small</text>
<text x="49.9" y="108.8">D_Small</text>
<text x="72.8" y="108.8">D_Small</text>
<text x="94.4" y="108.8">D_Small</text>
<text x="116" y="108.8">D_Small</text>
<text x="136.3" y="108.8">D_Small</text>
<text x="159.2" y="108.8">D_Small</text>
<text x="180.7" y="108.8">D_Small</text>
<text x="203.6" y="108.8">D_Small</text>
<text x="225.2" y="108.8">D_Small</text>
<text x="28.6" y="117.8">SW5</text>
<text x="49.7" y="117.8">SW10</text>
<text x="72.5" y="117.8">SW15</text>
<text x="94.1" y="117.8">SW20</text>
<text x="115.7" y="117.8">SW25</text>
<text x="136" y="117.8">SW30</text>
<text x="158.9" y="117.8">SW35</text>
<text x="180.5" y="117.8">SW40</text>
<text x="203.3" y="117.8">SW45</text>
<text x="224.9" y="117.8">SW50</text>
<text x="26.4" y="120.3">SW_Push</text>
<text x="28.3" y="125.3">D_Small</text>
<text x="30.7" y="122.7">D5</text>
<text x="48" y="120.3">SW_Push</text>
<text x="49.9" y="125.3">D_Small</text>
<text x="52.3" y="122.7">D10</text>
<text x="70.9" y="120.3">SW_Push</text>
<text x="72.8" y="125.3">D_Small</text>
<text x="75.2" y="122.7">D15</text>
<text x="92.5" y="120.3">SW_Push</text>
<text x="94.4" y="125.3">D_Small</text>
<text x="96.8" y="122.7">D20</text>
<text x="114" y="120.3">SW_Push</text>
<text x="116" y="125.3">D_Small</text>
<text x="118.4" y="122.7">D25</text>
<text x="134.4" y="120.3">SW_Push</text>
<text x="136.3" y="125.3">D_Small</text>
<text x="138.7" y="122.7">D30</text>
<text x="157.2" y="120.3">SW_Push</text>
<text x="159.2" y="125.3">D_Small</text>
<text x="161.6" y="122.7">D35</text>
<text x="178.8" y="120.3">SW_Push</text>
<text x="180.7" y="125.3">D_Small</text>
<text x="183.2" y="122.7">D40</text>
<text x="201.7" y="120.3">SW_Push</text>
<text x="203.6" y="125.3">D_Small</text>
<text x="206" y="122.7">D45</text>
<text x="223.3" y="120.3">SW_Push</text>
<text x="225.2" y="125.3">D_Small</text>
<text x="227.6" y="122.7">D50</text>
</g>
</svg>
